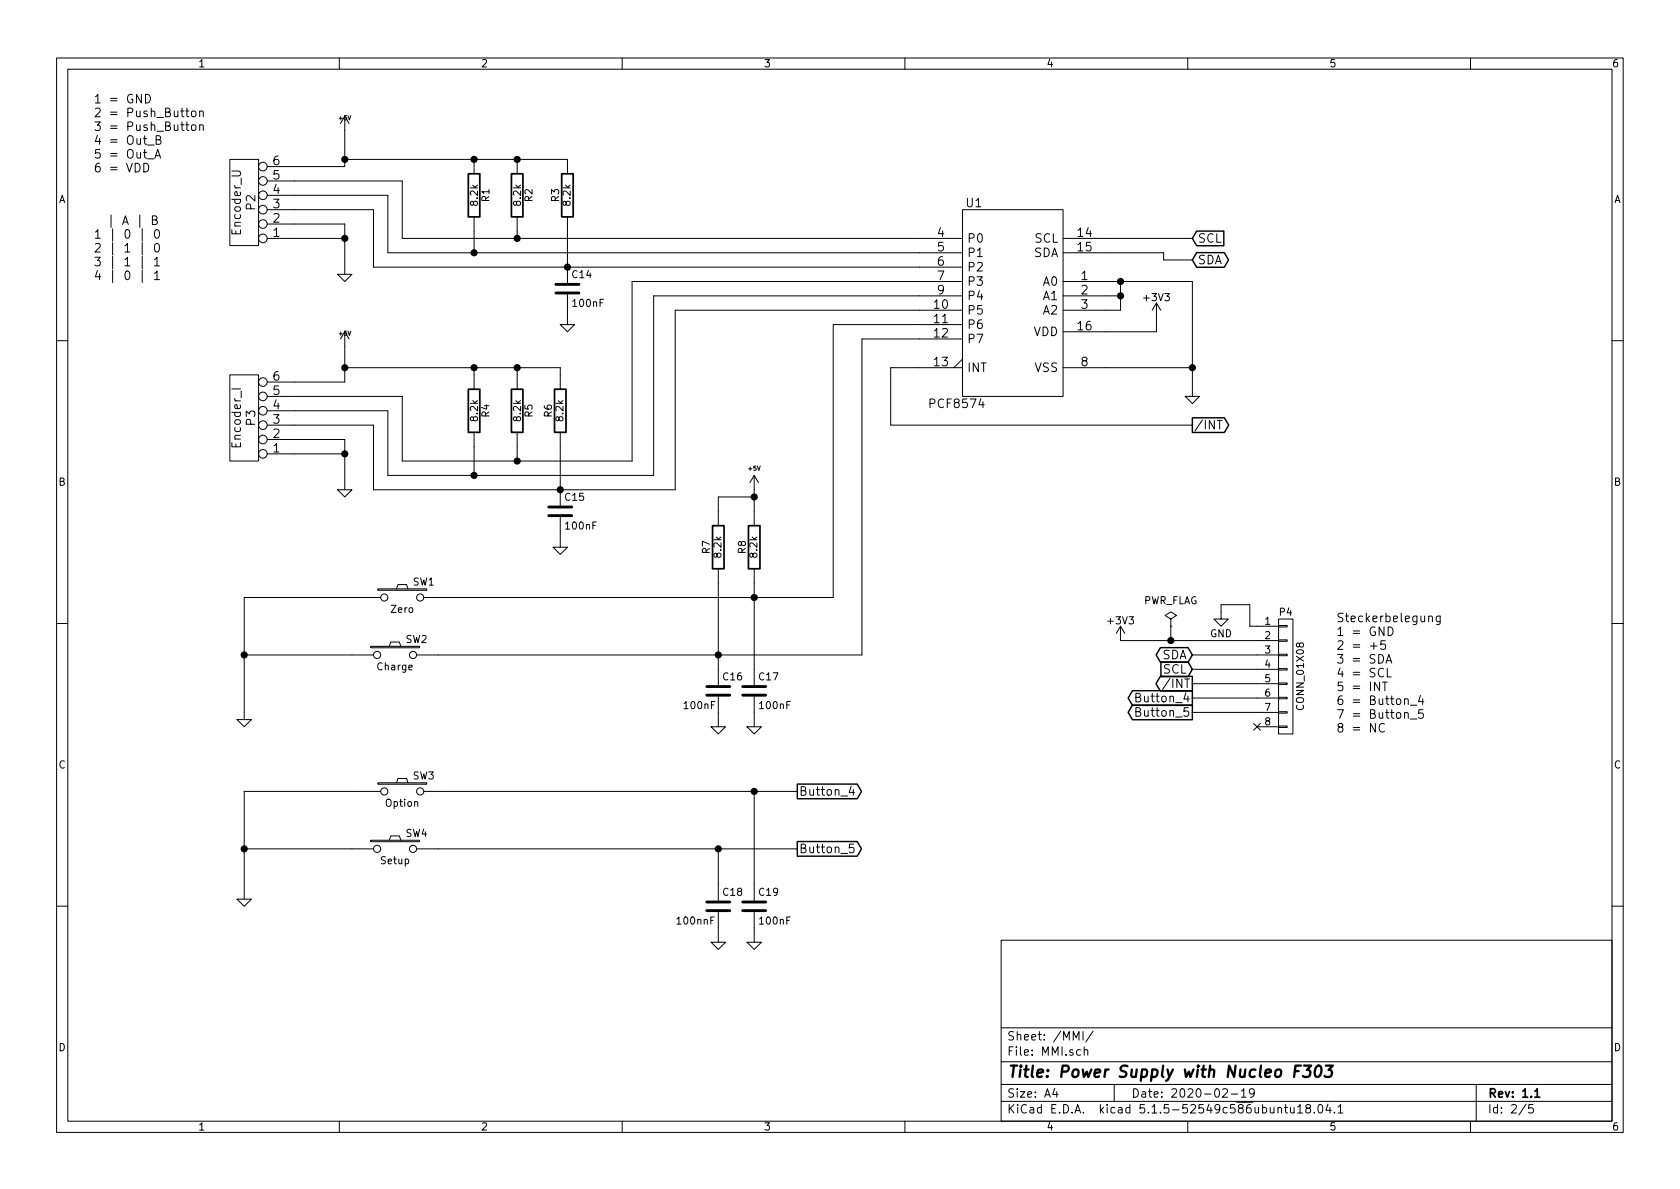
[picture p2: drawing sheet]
<svg xmlns="http://www.w3.org/2000/svg" width="297mm" height="210mm" viewBox="0 0 297 210" stroke-linecap="round" stroke-linejoin="round" font-family="sans-serif">
<g fill="none" stroke="#000" stroke-width=".18">
<path d="M10 10.3h277v189.9h-277zM12 12.2h273v186.1h-273zM25.7 16.7a.77 .77 0 0 1 .9 .7 .77 .77 0 0 1-.9 .8zM32.8 19.6h.6M33 19.1v1.3l.4 .2M33.9 19.8l.2-.2 .5 .2v.5l-.1 .3h-.4l-.2-.1zM35.3 19.8l.2-.2 .4 .1v.9M35.3 19.6v1M60 10.3v1.9M110 10.3v1.9M160 10.3v1.9M210 10.3v1.9"/>
<path d="M260 10.3v1.9M24.7 38v2.2M25.4 28.9a.77 .77 0 0 1 .9 .7 .77 .77 0 0 1-.9 .8zM26.1 25.6h1.2M26.1 28.1h1.2M26.9 38.9l.8-.1v-.5l-.8-.1v1.5h.6l.3-.2v-.3l-.1-.2-.2-.1M27.4 28l.5-1.6 .5 1.6M27.5 27.5h.8M27.6 24.7l.7-.1 .1-.2-.1-.3-.7-.1v1.5h.6l.3-.3a.41 .41 0 0 0-.4-.5M32.8 22.1h.6M33 21.6v1.3l.4 .2M33.9 22.2l.2-.1 .5 .1v.6l-.1 .2-.4 .1-.2-.2z"/>
<path d="M35.3 22.2l.2-.1h.4v1M35.3 22.1v1M40.6 28.2h5.1v15.2h-5.1zM47.2 39.6h13.8v8.9M47.2 32h23.9v10.2h99.1M47.2 34.5h21.4v10.2h101.6M47.2 37.1h18.8v10.1h104.2M61 20.6v8.9h-13.8M61 28.2h39.3v2.5M61 20.6l-.8 1.2M61 20.6l.7 1.2M83.8 28.2v2.5"/>
<path d="M83.8 38.3v6.4M91.4 28.2v2.5M91.4 38.3v3.9M100.3 38.3v11.7M170.2 37.1h17.8v33h-17.8zM25.1 40.5v2.1M25.1 42.9v2.2M25.1 45.3v2.2M25.1 47.8v2.2M27.3 45.9l.5-.4v1.5M27.3 48.4l.5-.5v1.5M27.3 47h.9"/>
<path d="M27.3 49.4h.9M27.5 40.7l.2-.1a.82 .82 0 0 1 .6 .6 .82 .82 0 0 1-.3 .9h-.2a.84 .84 0 0 1-.3-1.4zM27.5 43.2l.2-.2a.82 .82 0 0 1 .6 .7 .82 .82 0 0 1-.3 .8l-.2 .1a.84 .84 0 0 1-.3-1.4zM47.2 42.2h13.8M59.7 48.5h2.5l-1.2 1.3zM61 58.7l-.8 1.2M61 58.7v8.9h-13.8M61 58.7l.7 1.2M99.1 57.4h2.5l-1.3 1.3zM100.3 52.1v5.3M170.2 59.9h-17.8v55.9h-78.7M170.2 54.9h-50.8v31.7h-53.4v-11.4h-18.8"/>
<path d="M170.2 52.3h-54.6v31.8h-47v-11.5h-21.4M170.2 49.8h-58.4v31.7h-40.7v-11.4h-23.9M170.2 57.4h-22.9v48.3h-72.4M188 49.8h22.8v20.3M188 42.2h22.8M188 44.7h17.7v1.3h5.1M188 52.3h10.1M198.1 49.8v5.1h-10.1M204.5 53.6v5.1h-16.5M204.5 53.6l-.8 1.3M204.5 53.6l.7 1.3M10 60.2h2"/>
<path d="M40.6 66.3h5.1v15.2h-5.1zM41 68.8h1.5M47.2 77.7h13.8v8.9M61 65h38.1v3.8M83.8 65v3.8M83.8 76.4v7.7M91.4 65v3.8M91.4 76.4v5.1M99.1 76.4v13M170.2 65h-12.7v10.2h53.3M170.2 63.5l-1.5 1.5M188 65h22.8"/>
<path d="M209.5 70.1h2.6l-1.3 1.3zM215.2 74.3h.9M285 60.2h2M47.2 80.3h13.8M59.7 86.6h2.5l-1.2 1.3zM97.8 96.8h2.5l-1.2 1.2zM99.1 91.4v5.4M133.3 87.9h-6.3v5.1M133.3 84.1v8.9M133.3 84.1l-.7 1.2M133.3 84.1l.8 1.2M10 110.3h2"/>
<path d="M43.2 115.8h22.8M65.5 114.3h8.7v.2h-8.7zM66.8 104.1h8.6v.3h-8.6zM67.3 105.7h-24.1v21.5M68.8 114.3l.3-.8h1.5l.3 .8M70.1 104.1l.3-.7h1.5l.2 .7M127 100.6v20.6M133.3 100.6v20.6M198.1 110.7l-.7 1.3M198.1 110.7v2.6h28M198.1 110.7l.8 1.3M206.9 120l-1.4 1.9"/>
<path d="M207 109.5l1-.7-1-.6-1 .6 1 .7v1.2M207 110.7h.1M207 110.7v2.6M210.8 115.8h15.3M210.8 118.4h15.3M215.9 109.5h-1.3l1.3 1.2 1.3-1.2h-1.3v-2.6h5.1v3.8h5.1M226.1 109.5h2.5v20.3h-2.5zM226.1 118.2h1.5v.3h-1.5zM226.1 115.7h1.5v.2h-1.5zM226.1 113.2h1.5v.2h-1.5zM226.1 110.6h1.5v.3h-1.5zM242.3 114.2h1.2"/>
<path d="M242.9 113.7v1.1M244.9 113.3h-.7l-.1 .7 .2-.1h.6l.1 .3-.1 .5-.2 .1h-.4l-.2-.1M245.1 117.3l.5-1.6 .5 1.6M245.2 116.8h.7M245.3 118.2v1.5h.7M245.4 110.9a.77 .77 0 0 1 .9 .7 .77 .77 0 0 1-.9 .8zM252.6 109.1l.2-.2 .4 .1 .1 1M254.6 108.9v1.4l-.2 .2-.4-.1M254.6 109l-.4-.1-.3 .3v.4l.2 .3h.5M285 110.3h2M41.9 127.2h2.5l-1.2 1.3zM66.8 138.4h8.6v.3h-8.6z"/>
<path d="M67.3 139.9h-24.1v19.1M70.1 138.4l.3-.7h1.5l.2 .7M74.9 139.9h66.1M125.7 128.5h2.6l-1.3 1.3zM127 123.2v5.3M132.1 128.5h2.5l-1.3 1.3zM133.3 123.2v5.3M133.3 139.9v19.4M150.5 139l-.4 1.1h1M150.9 139.6v1M210.8 120.9h15.3M210.8 123.4h15.3"/>
<path d="M210.8 126h15.3M221.6 127.9l1.3 1.2M222.2 128.5h3.9M222.9 127.9l-1.3 1.2M226.1 128.4h1.5v.2h-1.5zM226.1 125.9h1.5v.2h-1.5zM226.1 123.3h1.5v.3h-1.5zM226.1 120.8h1.5v.2h-1.5zM244.4 120.6h.9M244.8 128.1a.62 .62 0 0 0-.8 0 .62 .62 0 0 0-.2 .7 .56 .56 0 0 0 .3 .6 .56 .56 0 0 0 .7-.1M244.9 120.6v1.5M248.3 123.7l.2-.1h.4l.1 1"/>
<path d="M248.3 126.1l.2-.1 .4 .1 .1 .9M249.4 124.7h1.1M249.4 127.1h1.1M251.2 123l-.4 1.1h.9M251.5 123.6v1M251.6 125.5h-.7l-.1 .7 .2-.1h.5l.2 .3-.1 .5-.2 .1h-.4l-.2-.1M41.9 159h2.5l-1.2 1.3zM43.2 150.1h22.8M65.5 148.6h8.7v.2h-8.7zM68.8 148.6l.3-.8h1.5l.3 .8M73.7 150.1h67.3M127 150.1v9.2"/>
<path d="M151 149.3h-.8l-.1 .7 .3-.1h.5l.1 .2v.5l-.3 .2h-.3l-.3-.2M10 160.2h2M125.7 166.6h2.6l-1.3 1.3zM127 161.3v5.3M132.1 166.6h2.5l-1.3 1.3zM133.3 161.3v5.3M177 166.3h108v32h-108zM285 160.2h2M60 198.3v1.9M110 198.3v1.9M160 198.3v1.9M177 194.8h108"/>
<path d="M177 191.8h108M177 187.8h108M177 181.8h108M186.5 192.5l-.4 1h1M186.8 193v1M189.8 183.9v-1.5l.5 1.1 .5-1.1v1.5M191.1 185.7l-.5-.1-.3 .3 .2 .6h.6M191.5 182.4v1.5M191.7 185.7l.2-.1 .4 .1v.9M191.7 185.1v1.5M193.3 182.3l-1.3 2M197 191.8v3"/>
<path d="M210 198.3v1.9M216.2 192.7l.2-.2h.4l.2 .5-.9 1h.9M217.7 193.5h1.1M219.5 193l.4-.5v1.5M219.5 194h.8M221.8 193.2l-.3 .3h-.3l-.3-.3v-.4l.2-.2 .4-.1 .2 .2a1.13 1.13 0 0 1-.2 1.2l-.4 .1M226 196l.2-.2 .3 .1 .1 .9M227.1 195.8h.6M227.3 195.3v1.3l.4 .2M228.2 195.8v.9l.4 .1 .2-.1M228.8 195.8v1M229.4 195.8l.5-.5v1.5"/>
<path d="M229.4 196.8h.9M231.2 196l-.3-.2v-.3a.48 .48 0 0 1 .7-.1l.1 .2-.1 .3-.6 .1-.1 .3v.4l.3 .1 .4-.1 .1-.2v-.2l-.3-.3M232.4 196.7v.1M233.1 195.5l.3-.2a.8 .8 0 0 1 .5 .8 .8 .8 0 0 1-.5 .7l-.3-.1-.1-.4zM234.8 195.2l-.4 1.1h1M235.2 195.8v1M235.9 196.7v.1M236.6 195.8l.4-.5v1.5M236.6 196.8h.8M260 198.3v1.9M261 191.8v6.5M269.8 195.2l-1.2 2"/>
<path d="M271 195.3h-.7v.7l.2-.1 .5 .1 .1 .2-.1 .5-.2 .1-.5-.1"/>
<circle cx="46.5" cy="29.5" r=".76"/>
<circle cx="46.5" cy="39.6" r=".76"/>
<circle cx="46.5" cy="32" r=".76"/>
<circle cx="46.5" cy="37.1" r=".76"/>
<circle cx="46.5" cy="34.5" r=".76"/>
<circle cx="46.5" cy="42.2" r=".76"/>
<circle cx="46.5" cy="70.1" r=".76"/>
<circle cx="46.5" cy="67.6" r=".76"/>
<circle cx="46.5" cy="77.7" r=".76"/>
<circle cx="46.5" cy="75.2" r=".76"/>
<circle cx="46.5" cy="72.6" r=".76"/>
<circle cx="46.5" cy="80.3" r=".76"/>
<circle cx="66.7" cy="115.8" r=".63"/>
<circle cx="67.9" cy="105.7" r=".63"/>
<circle cx="73" cy="115.8" r=".63"/>
<circle cx="74.3" cy="105.7" r=".63"/>
<circle cx="67.9" cy="139.9" r=".63"/>
<circle cx="74.3" cy="139.9" r=".63"/>
<circle cx="66.7" cy="150.1" r=".63"/>
<circle cx="73" cy="150.1" r=".63"/>
</g>
<path d="M82.8 30.7h2v7.6h-2zM90.4 30.7h2.1v7.6h-2.1zM99.3 30.7h2v7.6h-2zM82.8 68.8h2v7.6h-2zM90.4 68.8h2.1v7.6h-2.1zM98 68.8h2.1v7.6h-2.1zM126 93h2v7.6h-2zM132.3 93h2.1v7.6h-2.1zM271.4 193l.4-.5v1.5M271.4 194h.8" fill="none" stroke="#000" stroke-width=".3"/>
<path d="M229 189.4h.6M230 188.4h-.9l-.3 2M230.6 188.4h1.2l-.7 .8h.3l.2 .2 .1 .2-.2 .7-.3 .1h-.6l-.2-.1M232.9 188.5a.44 .44 0 0 1 .4 0 .44 .44 0 0 1 .3 .3 1.15 1.15 0 0 1-.8 1.6 1.3 1.3 0 0 1 .1-1.9zM234.4 188.4h1.3l-.8 .8a.48 .48 0 0 1 .6 .4v.5l-.3 .2-.8 .1-.2-.1" fill="none" stroke="#000" stroke-width=".41"/>
<path d="M98.3 51.8h4.1M98.3 50.3h4.1M97 91.2h4.1M97 89.7h4.1M125 122.9h4M125 121.4h4M131.3 122.9h4.1M131.3 121.4h4.1M125 159.5h4M131.3 159.5h4.1M125 161h4M131.3 161h4.1" fill="none" stroke="#000" stroke-width=".51"/>
<path d="M211.6 44.7h4.9l.7 1.3-.7 1.3h-4.9l-.8-1.3zM211.6 40.9h4.8v2.6h-4.8l-.8-1.3zM210.8 73.9h5.7l.7 1.3-.7 1.3h-5.7zM205.2 119.6h5.6v2.6h-5.6l-.8-1.3zM205.2 114.5h4.9l.7 1.3-.7 1.3h-4.9l-.8-1.3zM205.3 117.1h4.8l.7 1.3-.7 1.3h-4.8zM141 138.7h10.6l.7 1.2-.7 1.3h-10.6zM200.2 122.1h10.6v2.6h-10.6l-.7-1.3zM200.2 124.7h10.6v2.6h-10.6l-.7-1.3zM141 148.8h10.6l.7 1.3-.7 1.3h-10.6z" fill="none" stroke="#000" stroke-width=".25"/>
<g fill="#000" stroke="#000" stroke-width=".25">
<circle cx="61" cy="28.2" r=".51"/>
<circle cx="83.8" cy="28.2" r=".51"/>
<circle cx="91.4" cy="28.2" r=".51"/>
<circle cx="61" cy="42.2" r=".51"/>
<circle cx="83.8" cy="44.7" r=".51"/>
<circle cx="91.4" cy="42.2" r=".51"/>
<circle cx="100.3" cy="47.2" r=".51"/>
<circle cx="198.1" cy="52.3" r=".51"/>
<circle cx="198.1" cy="49.8" r=".51"/>
<circle cx="61" cy="65" r=".51"/>
<circle cx="83.8" cy="65" r=".51"/>
<circle cx="91.4" cy="65" r=".51"/>
<circle cx="210.8" cy="65" r=".51"/>
<circle cx="61" cy="80.3" r=".51"/>
<circle cx="83.8" cy="84.1" r=".51"/>
<circle cx="91.4" cy="81.5" r=".51"/>
<circle cx="99.1" cy="86.6" r=".51"/>
<circle cx="133.4" cy="87.9" r=".51"/>
<circle cx="43.2" cy="115.8" r=".51"/>
<circle cx="127" cy="115.8" r=".51"/>
<circle cx="133.4" cy="105.7" r=".51"/>
<circle cx="207" cy="113.3" r=".51"/>
<circle cx="133.4" cy="139.9" r=".51"/>
<circle cx="43.2" cy="150.1" r=".51"/>
<circle cx="127" cy="150.1" r=".51"/>
</g>
<text font-size="2.8" x="178" y="190.5">Title: Power Supply with Nucleo F303</text>
<g font-size="2.1">
<text x="16.5" y="18.3">1 = GND</text>
<text x="16.5" y="20.7">2 = Push_Button</text>
<text x="16.5" y="23.2">3 = Push_Button</text>
<text x="16.5" y="25.6">4 = Out_B</text>
<text x="16.5" y="28">5 = Out_A</text>
<text x="48.3" y="29.2">6</text>
<text x="16.5" y="30.5">6 = VDD</text>
<text x="48.3" y="34.3">4</text>
<text x="48.3" y="31.7">5</text>
<text x="17.7" y="39.8">| A | B</text>
<text x="42.6" y="41.4" transform="rotate(-90 42.6 41.4)">Encoder_U</text>
<text x="45.1" y="37.1" transform="rotate(-90 45.1 37.1)">P2</text>
<text x="48.3" y="41.9">1</text>
<text x="48.3" y="39.4">2</text>
<text x="48.3" y="36.8">3</text>
<text x="165.8" y="41.9">4</text>
<text x="170.9" y="36.6">U1</text>
<text x="190.6" y="41.9">14</text>
<text x="16.5" y="42.2">1 | 0 | 0</text>
<text x="16.5" y="44.6">2 | 1 | 0</text>
<text x="16.5" y="47.1">3 | 1 | 1</text>
<text x="165.8" y="44.4">5</text>
<text x="165.8" y="47">6</text>
<text x="170.9" y="42.9">P0</text>
<text x="170.9" y="45.5">P1</text>
<text x="182.7" y="45.5">SDA</text>
<text x="183" y="42.9">SCL</text>
<text x="190.6" y="44.4">15</text>
<text x="211.7" y="46.7">SDA</text>
<text x="211.7" y="42.9">SCL</text>
<text x="16.5" y="49.5">4 | 0 | 1</text>
<text x="165.8" y="49.5">7</text>
<text x="165.8" y="52.1">9</text>
<text x="170.9" y="48">P2</text>
<text x="170.9" y="50.5">P3</text>
<text x="170.9" y="53.1">P4</text>
<text x="184.5" y="50.5">A0</text>
<text x="184.5" y="53.1">A1</text>
<text x="191.2" y="49.5">1</text>
<text x="191.2" y="52.1">2</text>
<text x="165.2" y="54.6">10</text>
<text x="165.2" y="57.1">11</text>
<text x="165.2" y="59.7">12</text>
<text x="170.9" y="55.6">P5</text>
<text x="170.9" y="58.2">P6</text>
<text x="182.7" y="59.4">VDD</text>
<text x="184.5" y="55.6">A2</text>
<text x="190.6" y="58.4">16</text>
<text x="191.2" y="54.6">3</text>
<text x="165.2" y="64.8">13</text>
<text x="170.9" y="60.7">P7</text>
<text x="170.9" y="65.8">INT</text>
<text x="183" y="65.8">VSS</text>
<text x="191.2" y="64.8">8</text>
<text x="48.3" y="69.8">5</text>
<text x="48.3" y="67.3">6</text>
<text x="45.1" y="75.2" transform="rotate(-90 45.1 75.2)">P3</text>
<text x="48.3" y="77.5">2</text>
<text x="48.3" y="74.9">3</text>
<text x="48.3" y="72.4">4</text>
<text x="164.7" y="72.2">PCF8574</text>
<text x="211.1" y="75.9">/INT</text>
<text x="42.6" y="79" transform="rotate(-90 42.6 79)">Encoder_I</text>
<text x="48.3" y="80">1</text>
<text x="236.2" y="110">Steckerbelegung</text>
<text x="236.2" y="112.5">1 = GND</text>
<text x="205.4" y="116.6">SDA</text>
<text x="205.7" y="119.1">SCL</text>
<text x="236.2" y="114.9">2 = +5</text>
<text x="236.2" y="117.3">3 = SDA</text>
<text x="236.2" y="119.8">4 = SCL</text>
<text x="201.4" y="124.2">Button_4</text>
<text x="206.6" y="121.7">/INT</text>
<text x="236.2" y="122.2">5 = INT</text>
<text x="236.2" y="124.7">6 = Button_4</text>
<text x="201.4" y="126.7">Button_5</text>
<text x="236.2" y="127.1">7 = Button_5</text>
<text x="236.2" y="129.5">8 = NC</text>
<text x="141.2" y="140.7">Button_4</text>
<text x="141.2" y="150.9">Button_5</text>
<text x="178" y="184">Sheet: /MMI/</text>
<text x="178" y="186.7">File: MMI.sch</text>
<text x="178" y="196.9">KiCad E.D.A. kicad 5.1.5-52549c586ubuntu18.04.1</text>
<text x="178" y="194.1">Size: A4</text>
<text x="200" y="194.1">Date: 2020-02-19</text>
<text x="263" y="194.1">Rev: 1.1</text>
<text x="263" y="196.9">Id: 2/5</text>
</g>
<g font-size="1.8">
<text x="35" y="11.9">1</text>
<text x="85" y="11.9">2</text>
<text x="135" y="11.9">3</text>
<text x="185" y="11.9">4</text>
<text x="235" y="11.9">5</text>
<text x="285" y="11.9">6</text>
<text x="10.4" y="35.9">A</text>
<text x="86.5" y="35.7" transform="rotate(-90 86.5 35.7)">R1</text>
<text x="94.2" y="35.7" transform="rotate(-90 94.2 35.7)">R2</text>
<text x="98.9" y="35.7" transform="rotate(-90 98.9 35.7)">R3</text>
<text x="285.4" y="35.9">A</text>
<text x="84.5" y="36.3" transform="rotate(-90 84.5 36.3)">8.2k</text>
<text x="92.1" y="36.3" transform="rotate(-90 92.1 36.3)">8.2k</text>
<text x="100.9" y="36.3" transform="rotate(-90 100.9 36.3)">8.2k</text>
<text x="101.2" y="49.2">C14</text>
<text x="202.4" y="53.3">+3V3</text>
<text x="101.4" y="54.3">100nF</text>
<text x="84.5" y="74.4" transform="rotate(-90 84.5 74.4)">8.2k</text>
<text x="86.5" y="73.8" transform="rotate(-90 86.5 73.8)">R4</text>
<text x="92.1" y="74.4" transform="rotate(-90 92.1 74.4)">8.2k</text>
<text x="94.2" y="73.8" transform="rotate(-90 94.2 73.8)">R5</text>
<text x="97.6" y="73.8" transform="rotate(-90 97.6 73.8)">R6</text>
<text x="99.6" y="74.4" transform="rotate(-90 99.6 74.4)">8.2k</text>
<text x="10.4" y="85.9">B</text>
<text x="100" y="88.6">C15</text>
<text x="285.4" y="85.9">B</text>
<text x="100.2" y="93.6">100nF</text>
<text x="125.5" y="97.9" transform="rotate(-90 125.5 97.9)">R7</text>
<text x="127.6" y="98.5" transform="rotate(-90 127.6 98.5)">8.2k</text>
<text x="131.9" y="97.9" transform="rotate(-90 131.9 97.9)">R8</text>
<text x="133.9" y="98.5" transform="rotate(-90 133.9 98.5)">8.2k</text>
<text x="73" y="103.6">SW1</text>
<text x="202.1" y="106.9">PWR_FLAG</text>
<text x="69.2" y="108.4">Zero</text>
<text x="71.8" y="113.7">SW2</text>
<text x="196" y="110.4">+3V3</text>
<text x="213.9" y="112.7">GND</text>
<text x="223.7" y="110.5">1</text>
<text x="223.7" y="113">2</text>
<text x="226.3" y="108.9">P4</text>
<text x="66.8" y="118.5">Charge</text>
<text x="223.7" y="115.6">3</text>
<text x="223.7" y="118.1">4</text>
<text x="121.1" y="125.4">100nF</text>
<text x="127.9" y="120.3">C16</text>
<text x="134.3" y="120.3">C17</text>
<text x="134.4" y="125.4">100nF</text>
<text x="223.7" y="120.6">5</text>
<text x="223.7" y="123.2">6</text>
<text x="223.7" y="125.7">7</text>
<text x="230.6" y="125.2" transform="rotate(-90 230.6 125.2)">CONN_01X08</text>
<text x="223.7" y="128.3">8</text>
<text x="10.4" y="135.9">C</text>
<text x="73" y="137.8">SW3</text>
<text x="285.4" y="135.9">C</text>
<text x="68.3" y="142.7">Option</text>
<text x="71.8" y="148">SW4</text>
<text x="67.4" y="152.8">Setup</text>
<text x="127.9" y="158.4">C18</text>
<text x="134.3" y="158.4">C19</text>
<text x="119.9" y="163.5">100nnF</text>
<text x="134.4" y="163.5">100nF</text>
<text x="10.4" y="185.9">D</text>
<text x="285.4" y="185.9">D</text>
<text x="35" y="199.9">1</text>
<text x="85" y="199.9">2</text>
<text x="135" y="199.9">3</text>
<text x="185" y="199.9">4</text>
<text x="235" y="199.9">5</text>
<text x="285" y="199.9">6</text>
</g>
<g font-size="1.1">
<text x="60" y="21.3">+5V</text>
<text x="60" y="59.4">+5V</text>
<text x="132.4" y="83.2">+5V</text>
</g>
</svg>
